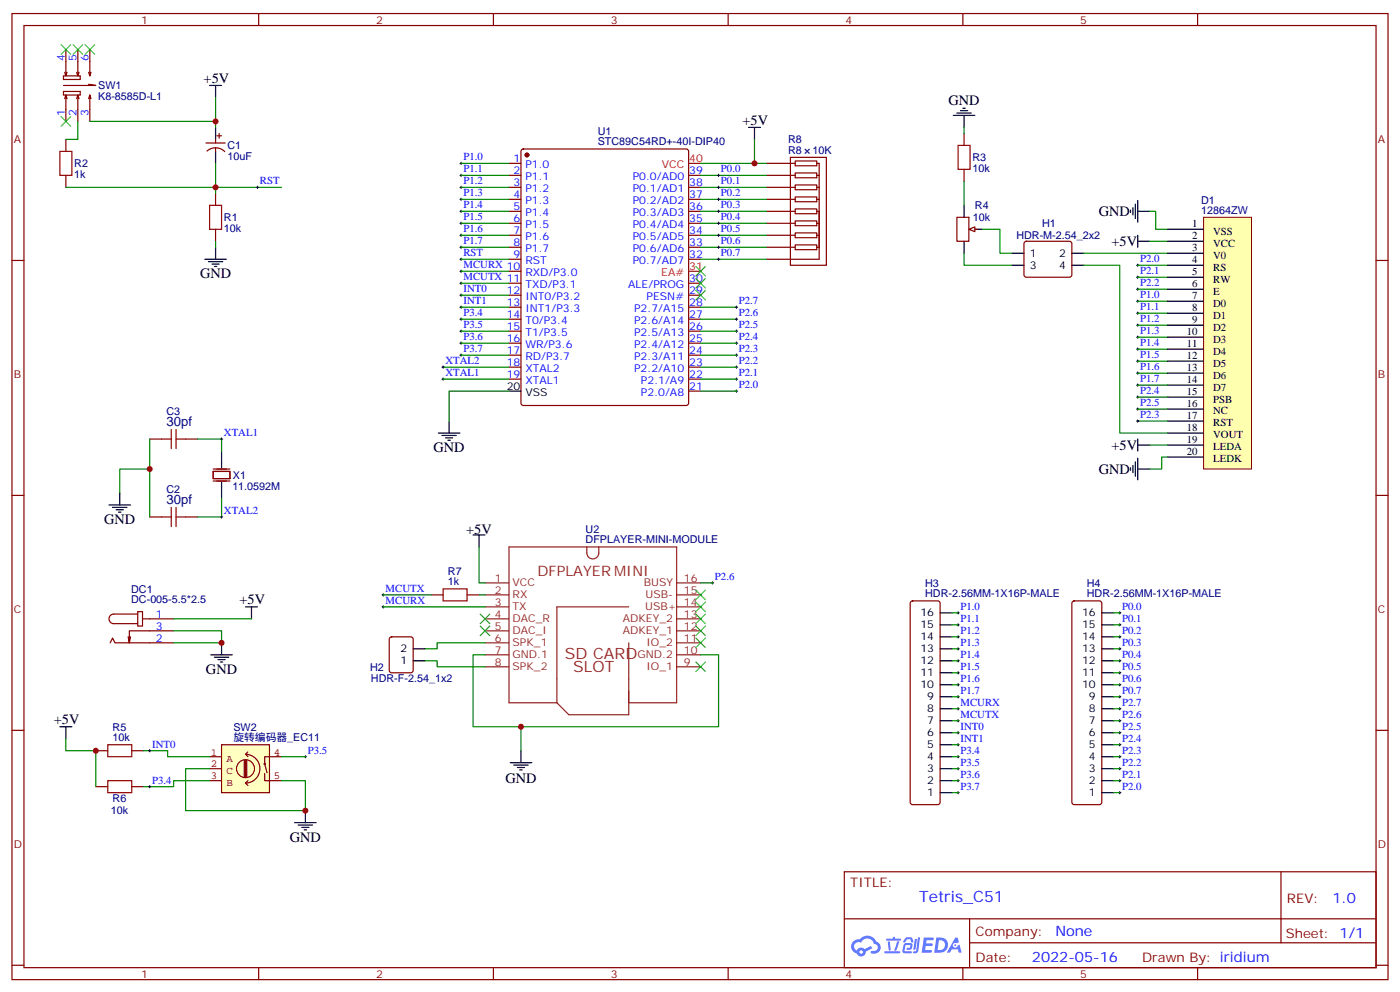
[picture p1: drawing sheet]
<svg xmlns="http://www.w3.org/2000/svg" width="412mm" height="292mm" viewBox="0 0 412 292" stroke-linecap="round" stroke-linejoin="round" font-family="sans-serif">
<g fill="none" stroke="#870000" stroke-width=".35">
<path d="M3.5 4h405.4v284.3h-405.4zM7.1 7.5h398.2v277.3h-398.2zM76.2 4v3.5M145.3 4v3.5M214.5 4v3.5M283.6 4v3.5M352.8 4v3.5M3.5 76.7h3.6M405.3 76.7h3.6M3.5 145.8h3.6M405.3 145.8h3.6M3.5 214.9h3.6"/>
<path d="M405.3 214.9h3.6M248.7 256.6h156.6v28.2h-156.6zM377.3 256.6v20.9M248.7 270.4h156.5M285.6 277.5h119.6M285.6 270.4v14.1M3.5 284.1h3.6M76.2 284.8v3.5M145.3 284.8v3.5M214.5 284.8v3.5M283.6 284.8v3.5M352.8 284.8v3.5"/>
<path d="M405.3 284.1h3.6"/>
</g>
<g fill="#5487ff">
<path d="M272.1 275.9h2.6l.3 .2-.1 .6h-2l-.1 .9h1.6l.4 .4-.4 .4h-1.7l-.2 1.2 1.8 .1 .3 .3-.2 .3-2.9 .1z"/>
<path d="M281.4 276h.7l.4 1.3-.7 .3a.74 .74 0 0 0-1.1 .3 .74 .74 0 0 0 .5 1.1 .74 .74 0 0 0 .9-.7l.5-.3 .7 2.3h-.9l-.2-.9h-1.9l-.5 .9h-.9z"/>
<path d="M269.5 276.4h.6l-.4 2.9a.31 .31 0 0 1-.3 .3 .31 .31 0 0 1-.3-.4z"/>
<path d="M270.4 275.9h.6l-.5 3.9a.89 .89 0 0 1-.7 .7 .89 .89 0 0 1-.9-.3l1-.4z"/>
<path d="M266.8 276.1l.6-.3 1.2 .2 .5 1.2-.6 .2-.4-1-1 .2a.95 .95 0 0 1-1 .8l-.1-.2z"/>
<path d="M266.4 277.7l1.8-.1a1.04 1.04 0 0 1 .6 1 1.04 1.04 0 0 1-.8 .9h-.7a.29 .29 0 0 1-.3-.3 .29 .29 0 0 1 .3-.2l.7-.1 .2-.8-1.4 .1-.4 1.7 1.9 .1a.29 .29 0 0 1 .3 .3 .29 .29 0 0 1-.3 .3l-2-.1-.4-.2 .2-2.1z"/>
<path d="M260.5 280h4.4a.3 .3 0 0 1 .3 .3 .3 .3 0 0 1-.3 .3h-4.3z"/>
<path d="M264.3 277h.6l-.5 1.7a1.02 1.02 0 0 1-.7 1.2l-.2-.3z"/>
<path d="M261.5 277.1h.6l.3 2.4-.3 .3-.3-.2z"/>
<path d="M261.1 276.3h1.9l.2-.6h.5l-.1 .6h1.5a.29 .29 0 0 1 .3 .3 .29 .29 0 0 1-.3 .2h-3.9z"/>
<path d="M275.8 275.9l-.6 4.5h1.4a2.27 2.27 0 0 0 2.7-2.3 2.27 2.27 0 0 0-2.7-2.2zM276.6 276.7a1.5 1.5 0 0 1 1.8 1.5 1.5 1.5 0 0 1-1.9 1.4h-.3z"/>
<path d="M251.4 277.1a2.09 2.09 0 0 0 1 3.5 1.37 1.37 0 0 0 1.5 .9 1.37 1.37 0 0 0 1.1-1.4l2-1-.5-.7-1.8 .9a1.4 1.4 0 0 0-2.3 .5 1.32 1.32 0 0 1-.6-1.9 1.32 1.32 0 0 1 1.9-.4 2.02 2.02 0 0 1 2-1.3 2.02 2.02 0 0 1 1.8 1.6 1.09 1.09 0 0 1 1.1 1.4 1.09 1.09 0 0 1-1.6 .7 .41 .41 0 0 0-.5 .3 .41 .41 0 0 0 .4 .5 1.89 1.89 0 0 0 2.4-1.2 1.89 1.89 0 0 0-1.2-2.4 2.98 2.98 0 0 0-5-.7l-1 .2zM253.2 280.2a.52 .52 0 0 1 1 0 .52 .52 0 0 1-1 0z"/>
<circle cx="281.4" cy="278.2" r=".28"/>
</g>
<circle cx="155.2" cy="45.6" r=".53" fill="#870000" stroke="#870000" stroke-width=".35"/>
<g fill="none" stroke="#870000" stroke-width=".35">
<path d="M19.4 14.6v7.7l.4-1M22.9 14.6v7.7l.4-1M26.5 14.6v7.7l.3-1M18.7 22.3h4.9v1.1h-4.9zM18.7 26.9h4.9v1.1h-4.9zM19 21.3l.4 1M19.4 28l-.4 1M19.8 29l-.4-1v7.7M22.6 21.3l.3 1M22.9 28l-.3 1M23.3 29l-.4-1v7.7M26.1 24.8l2.1 .4h-9.5"/>
<path d="M26.1 21.3l.4 1M26.5 28l-.4 1M26.8 29l-.3-1v7.7M63.9 40h1.4M64.6 39.3v1.4M19.4 41v3.6M19.4 51.6v3.5M60.7 42.1h5.6M61 44.5a3.8 3.8 0 0 1 5.2 .1M63.5 41v1.1M63.5 43.5v1.1M63.5 56.9v3.5"/>
<path d="M149.9 48.1h3.6M149.9 51.6h3.6M149.9 55.1h3.6M149.9 58.7h3.6M153.7 44.1l.5-.2h47.9l.7 .4v74.3l-.4 .7h-48.2l-.7-.4v-74.3zM202.8 51.6h3.6M202.8 55.1h3.6M202.8 58.7h3.6M225.8 48.1h8.4M225.8 51.6h8.4M225.8 55.1h8.4M225.8 58.7h8.4"/>
<path d="M232.8 46.3h10.6v31.8h-10.6zM234.2 47.4h6.4v1.4h-6.4zM234.2 50.9h6.4v1.4h-6.4zM234.2 54.4h6.4v1.4h-6.4zM234.2 58h6.4v1.4h-6.4zM240.6 48.1h.7v28.2h-15.5M240.6 51.6h.7M240.6 55.1h.7M240.6 58.7h.7M63.5 67.5v3.5M149.9 62.2h3.6M149.9 65.7h3.6"/>
<path d="M149.9 69.3h3.6M149.9 72.8h3.6M149.9 76.3h3.6M149.9 79.8h3.6M202.8 62.2h3.6M202.8 65.7h3.6M202.8 69.3h3.6M202.8 72.8h3.6M202.8 76.3h3.6M225.8 62.2h8.4M225.8 65.7h8.4M225.8 69.3h8.4"/>
<path d="M225.8 72.8h8.4M234.2 61.5h6.4v1.4h-6.4zM234.2 65h6.4v1.4h-6.4zM234.2 68.5h6.4v1.5h-6.4zM234.2 72.1h6.4v1.4h-6.4zM240.6 62.2h.7M240.6 65.7h.7M240.6 69.3h.7M240.6 72.8h.7M149.9 83.4h3.6M149.9 86.9h3.6M149.9 90.4h3.6"/>
<path d="M149.9 93.9h3.6M149.9 97.5h3.6M202.8 83.4h3.6M202.8 86.9h3.6M202.8 90.4h3.6M202.8 93.9h3.6M202.8 97.5h3.6M149.9 101h3.6M149.9 104.5h3.6M149.9 108.1h3.6M149.9 111.6h3.6M202.8 101h3.6"/>
<path d="M202.8 104.5h3.6M202.8 108.1h3.6M202.8 111.6h3.6M202.8 115.1h3.6M44.1 129.2h3.5M54.7 129.2h3.5M62.8 138.7h4.9v2.2h-4.9zM62.8 138h4.9M44.1 152.2h3.5M54.7 152.2h3.5M62.8 141.6h4.9"/>
</g>
<g fill="none" stroke="#000" stroke-width=".35">
<path d="M61.7 25.2h3.6M63.5 25.2v3.5M63.5 37.5v3.5M220.5 37.5h3.5M222.2 37.5v3.5M63.5 44.6v3.5M60.3 76.3h6.4M61.4 77h4.2M62.4 77.7h2.2M63.1 78.4h.8M63.5 72.8v3.5M149.9 115.1h3.6"/>
<path d="M65.3 132.8v4.9M129.1 127.5h6.4M130.2 128.2h4.2M131.2 128.9h2.1M131.9 129.6h.7M132.3 123.9v3.6M32.1 148.6h6.4M33.2 149.3h4.2M34.2 150h2.1M34.9 150.7h.7M35.3 145.1v3.5M65.3 141.9v5"/>
</g>
<path d="M202.8 48.1h3.6M202.8 79.8h3.6" fill="none" stroke="#f00" stroke-width=".35"/>
<g fill="none" stroke="#008700" stroke-width=".35">
<path d="M22.9 35.7v5.3h-3.5M26.5 35.7h37M63.5 28.7v8.8M19.4 55.1h63.5M63.5 48.1v8.8M206.4 58.7h19.4M206.4 55.1h19.4M206.4 51.6h19.4M206.4 48.1h19.4M222.2 41v7.1M63.5 71v1.8M135.8 76.3h14.1"/>
<path d="M135.8 79.8h14.1M206.4 76.3h19.4M206.4 72.8h19.4M206.4 69.3h19.4M206.4 65.7h19.4M206.4 62.2h19.4M135.8 83.4h14.1M130.5 111.6h19.4M130.5 108.1h19.4M149.9 115.1h-17.6v8.8M44.1 138h-8.8v7.1M44.1 129.2v23"/>
<path d="M58.2 129.2h7.1v3.6M65.3 146.9v5.3h-7.1"/>
</g>
<g fill="none" stroke="#000" stroke-width=".29">
<path d="M75.5 55.1h.7M75.8 54.8v.7M135.5 79.8h.7M135.5 76.3h.7M135.8 76v.7M135.8 79.5v.7M135.5 83.4h.7M135.8 83v.7M130.2 111.6h.7M130.2 108.1h.7M130.5 107.7v.7M130.5 111.2v.7"/>
<path d="M64.9 129.2h.7M65.3 128.9v.7M64.9 152.2h.7M65.3 151.8v.7"/>
</g>
<path d="M17.6 44.6h3.6v7h-3.6zM61.7 60.4h3.6v7.1h-3.6zM47.6 129.2h2.8M50.4 126.4v5.6M51.9 126.4v5.6M51.9 129.2h2.8M47.6 152.2h2.8M50.4 149.3v5.7M51.9 149.3v5.7M51.9 152.2h2.8" fill="none" stroke="#a10000" stroke-width=".35"/>
<path d="M65.3 219.2h14.1v14.1h-14.1z" fill="#ffffc2" stroke="#850000" stroke-width=".35"/>
<g fill="none" stroke="#850000" stroke-width=".35">
<path d="M61.7 222.7h3.6M61.7 226.2h3.6M61.7 229.8h3.6M72 223.8v4.9M72.3 222a4.2 4.2 0 0 1 4.3 4.2 4.2 4.2 0 0 1-4.3 4.3M72.3 230.5l.7 .7M72.3 223.8v4.9M72.3 222l.7 .7M72.7 223.8v4.9M73 229.8l-.7 .7M73 221.3l-.7 .7M75 226.2a2.65 2.65 0 0 0-3.8-2.4 2.65 2.65 0 0 0-.6 4.5 2.65 2.65 0 0 0 4.3-1.4l.1-.5"/>
<path d="M78 227.6v2.2h4.9M78.1 224.8l-.1-.2-.2 .2 .3 .1M82.9 222.7h-4.9v2.1l.7 2.7"/>
</g>
<g fill="none" stroke="#000" stroke-width=".35">
<path d="M280.8 34h6.4M281.9 33.3h4.2M282.9 32.6h2.1M283.6 31.9h.7M284 34v3.5M335.1 59v6.4M284 60.4v3.6M284 71v3.5M285.8 67.5h3.5M333 61.8v.7M333.7 61.1v2.2M334.4 60.1v4.2"/>
<path d="M335.1 71h3.6M335.1 69.3v3.5M335.1 62.2h3.6M333 137.7v.7M333.7 137v2.1M334.4 135.9v4.3M335.1 129.2v3.6M335.1 134.9v6.3M335.1 131h3.6M335.1 138h3.6"/>
</g>
<g fill="none" stroke="#008700" stroke-width=".35">
<path d="M284 37.5v1.8M135.8 48.1h14.1M135.8 51.6h14.1M135.8 55.1h14.1M135.8 58.7h14.1M135.8 62.2h14.1M135.8 65.7h14.1M135.8 69.3h14.1M135.8 72.8h14.1M335.1 78.1h8.9M338.7 62.2h1.7v5.3h3.6M338.7 71h5.3"/>
<path d="M206.4 90.4h10.6M206.4 93.9h10.6M206.4 97.5h10.6M335.1 81.6h8.9M335.1 85.1h8.9M335.1 88.7h8.9M335.1 92.2h8.9M335.1 95.7h8.9M335.1 99.2h8.9M206.4 115.1h10.6M206.4 101h10.6M206.4 104.5h10.6"/>
<path d="M206.4 108.1h10.6M206.4 111.6h10.6M335.1 102.8h8.9M335.1 106.3h8.9M335.1 109.8h8.9M335.1 113.3h8.9M335.1 116.9h8.9M335.1 120.4h8.9M335.1 123.9h8.9M338.7 131h5.3M344 134.5h-1.8v3.5h-3.5"/>
</g>
<g fill="none" stroke="#000" stroke-width=".29">
<path d="M135.5 48.1h.7M135.5 51.6h.7M135.5 55.1h.7M135.5 58.7h.7M135.8 47.7v.7M135.8 51.3v.7M135.8 54.8v.7M135.8 58.3v.7M135.5 62.2h.7M135.5 65.7h.7M135.5 69.3h.7M135.5 72.8h.7"/>
<path d="M135.8 61.8v.7M135.8 65.4v.7M135.8 68.9v.7M135.8 72.4v.7M334.8 78.1h.7M335.1 77.7v.7M216.6 97.5h.7M217 97.1v.7M334.8 81.6h.7M334.8 85.1h.7M334.8 88.7h.7M334.8 92.2h.7"/>
<path d="M334.8 95.7h.7M334.8 99.2h.7M335.1 81.2v.8M335.1 84.8v.7M335.1 88.3v.7M335.1 91.8v.7M335.1 95.4v.7M335.1 98.9v.7M216.6 115.1h.7M216.6 111.6h.7M216.6 108.1h.7M216.6 104.5h.7"/>
<path d="M216.6 101h.7M217 100.6v.8M217 104.2v.7M217 107.7v.7M217 111.2v.7M217 114.8v.7M334.8 102.8h.7M334.8 106.3h.7M334.8 109.8h.7M334.8 113.3h.7M334.8 116.9h.7M335.1 102.4v.7"/>
<path d="M335.1 105.9v.7M335.1 109.5v.7M335.1 113v.7M335.1 116.5v.7M334.8 120.4h.7M334.8 123.9h.7M335.1 120.1v.7M335.1 123.6v.7"/>
</g>
<path d="M282.2 42.8h3.6v7h-3.6z" fill="none" stroke="#a10000" stroke-width=".35"/>
<path d="M284 39.3v3.5M284 49.8v3.6M281.9 64h3.5v7h-3.5zM286.1 67.5h1.8" fill="none" stroke="#870000" stroke-width=".35"/>
<path d="M285.4 67.5l1.8-.7v1.4z" fill="#f0f0f0" stroke="#870000" stroke-width=".35"/>
<g fill="none" stroke="#008700" stroke-width=".35">
<path d="M284 53.4v7M284 74.5v3.6h14.1M289.3 67.5h5.3v7h3.5M319.3 78.1h10.5v49.4h14.2M319.3 74.5h24.7M135.8 86.9h14.1M135.8 90.4h14.1M135.8 93.9h14.1M135.8 97.5h14.1M135.8 101h14.1M135.8 104.5h14.1M112.9 175.1h14.1"/>
<path d="M112.9 178.6h30M141.1 161v10.6h1.8M141.1 175.1h1.8M206.4 171.6h3.5M51.2 185.7h14.1v3.5h-14.1M51.2 182.1h22.9M125.2 194.5h3.6v1.8h14.1M142.9 192.7h-3.6v21.2h72.4v-21.2h-5.3M142.9 189.2h-14.1v1.8h-3.6M280.5 198h1.7M280.5 194.5h1.7M280.5 191h1.7"/>
<path d="M280.5 187.4h1.7M280.5 183.9h1.7M280.5 180.4h1.7M328.1 198h1.7M328.1 194.5h1.7M328.1 191h1.7M328.1 187.4h1.7M328.1 183.9h1.7M328.1 180.4h1.7M19.4 217.4v3.5h8.8v10.6M153.5 213.9v7M280.5 219.2h1.7"/>
<path d="M280.5 215.7h1.7M280.5 212.1h1.7M280.5 208.6h1.7M280.5 205.1h1.7M280.5 201.5h1.7M328.1 219.2h1.7M328.1 215.7h1.7M328.1 212.1h1.7M328.1 208.6h1.7M328.1 205.1h1.7M328.1 201.5h1.7M42.3 220.9h7.1v1.8h12.3"/>
<path d="M61.7 226.2h-7v12.4h35.3v-8.8h-7.1M61.7 229.8h-10.5v1.7h-8.9M82.9 222.7h7.1M280.5 233.3h1.7M280.5 229.8h1.7M280.5 226.2h1.7M280.5 222.7h1.7M328.1 233.3h1.7M328.1 229.8h1.7M328.1 226.2h1.7M328.1 222.7h1.7"/>
</g>
<g fill="none" stroke="#870000" stroke-width=".35">
<path d="M301.9 71.2l.4-.2h12.7l.5 .2 .2 .5v9.5l-.7 .4-12.9-.1-.5-.6v-9.2zM127 175.1h3.5M137.6 175.1h3.5M268.3 177.1l.5-.3h7.4l.5 .3 .2 .5v58.5l-.2 .5-.5 .2h-7.4l-.5-.2-.2-.5v-58.5zM316 177.1l.4-.3h7.4l.5 .3 .3 .5v58.5l-.3 .5-.5 .2h-7.4l-.5-.2-.2-.5v-58.5zM32.5 189.2l.7-1.4 .7 1.4h17.3M38.5 187.4l-.4 1.8M40.6 180h1.4v4.3h-1.4zM40.6 180.7h-7.1a1.41 1.41 0 0 0-1.4 1.4 1.41 1.41 0 0 0 1.4 1.5h7.1M42 182.1h9.2M51.2 185.7h-13.1v3.5l-.4-1.8M114.9 187.6l.5-.2h5.6l.7 .5v9.4l-.5 .7h-5.8l-.7-.4v-9.5z"/>
<path d="M28.2 220.9h3.5M28.2 231.5h3.5M38.8 220.9h3.5M38.8 231.5h3.5"/>
</g>
<g fill="none" stroke="#000" stroke-width=".35">
<path d="M298.1 74.5h3.5M298.1 78.1h3.5M315.7 74.5h3.6M315.7 78.1h3.6M139.3 157.4h3.6M141.1 157.4v3.6M72.3 178.6h3.5M74.1 178.6v3.5M62.1 192.7h6.3M63.1 193.4h4.3M64.2 194.1h2.1M64.9 194.8h.7"/>
<path d="M65.3 189.2v3.5M121.7 194.5h3.5M121.7 191h3.5M276.9 194.5h3.6M276.9 191h3.6M276.9 198h3.6M276.9 187.4h3.6M276.9 183.9h3.6M276.9 180.4h3.6M324.6 194.5h3.5M324.6 191h3.5M324.6 198h3.5"/>
<path d="M324.6 187.4h3.5M324.6 183.9h3.5M324.6 180.4h3.5M17.6 213.9h3.6M19.4 213.9v3.5M276.9 219.2h3.6M276.9 215.7h3.6M276.9 212.1h3.6M276.9 208.6h3.6M276.9 205.1h3.6M276.9 201.5h3.6M324.6 219.2h3.5"/>
<path d="M324.6 215.7h3.5M324.6 212.1h3.5M324.6 208.6h3.5M324.6 205.1h3.5M324.6 201.5h3.5M90 238.6v3.5M150.3 224.5h6.3M151.3 225.2h4.3M152.4 225.9h2.1M153.1 226.6h.7M153.5 220.9v3.6M276.9 233.3h3.6"/>
<path d="M276.9 229.8h3.6M276.9 226.2h3.6M276.9 222.7h3.6M324.6 233.3h3.5M324.6 229.8h3.5M324.6 226.2h3.5M324.6 222.7h3.5M86.8 242.1h6.3M87.8 242.8h4.3M88.9 243.5h2.1M89.6 244.2h.7"/>
</g>
<path d="M130.5 173.3h7.1v3.5h-7.1zM31.7 219.2h7.1v3.5h-7.1zM31.7 229.8h7.1v3.5h-7.1z" fill="none" stroke="#a10000" stroke-width=".35"/>
<g fill="none" stroke="#8c2424" stroke-width=".35">
<path d="M142.9 171.6h7M142.9 175.1h7M142.9 178.6h7M172.9 161a3.2 3.2 0 0 0 .5 3 1.76 1.76 0 0 0 1.9 .4 1.76 1.76 0 0 0 1.1-1.7v-1.7M185.2 178.6h-21.2v28.2M199.3 171.6h7.1M199.3 175.1h7.1M199.3 178.6h7.1M142.9 182.1h7M142.9 185.7h7M142.9 189.2h7M142.9 192.7h7"/>
<path d="M142.9 196.3h7M185.2 189.2v21.2h-17.6l-3.6-3.6M199.3 182.1h7.1M199.3 185.7h7.1M199.3 189.2h7.1M199.3 192.7h7.1M199.3 196.3h7.1M164 206.8h-14.1v-45.8h49.4v45.8h-14.1"/>
</g>
<g fill="none" stroke="#000" stroke-width=".29">
<path d="M211.3 51.6h.7M211.3 55.1h.7M211.3 58.7h.7M211.7 51.3v.7M211.7 54.8v.7M211.7 58.3v.7M211.3 62.2h.7M211.3 65.7h.7M211.3 69.3h.7M211.3 72.8h.7M211.3 76.3h.7M211.7 61.8v.7"/>
<path d="M211.7 65.4v.7M211.7 68.9v.7M211.7 72.4v.7M211.7 76v.7M135.5 86.9h.7M135.5 90.4h.7M135.5 93.9h.7M135.5 97.5h.7M135.8 86.5v.7M135.8 90.1v.7M135.8 93.6v.7M135.8 97.1v.7"/>
<path d="M216.6 90.4h.7M216.6 93.9h.7M217 90.1v.7M217 93.6v.7M135.5 101h.7M135.5 104.5h.7M135.8 100.6v.8M135.8 104.2v.7M112.5 178.6h.7M112.5 175.1h.7M112.9 174.7v.7M112.9 178.3v.7"/>
<path d="M209.5 171.6h.8M209.9 171.2v.7M281.9 180.4h.7M281.9 183.9h.7M281.9 187.4h.7M281.9 191h.7M281.9 194.5h.7M281.9 198h.7M282.2 180v.7M282.2 183.6v.7M282.2 187.1v.7M282.2 190.6v.7"/>
<path d="M282.2 194.1v.7M282.2 197.7v.7M329.5 180.4h.7M329.5 183.9h.7M329.5 187.4h.7M329.5 191h.7M329.5 194.5h.7M329.5 198h.7M329.8 180v.7M329.8 183.6v.7M329.8 187.1v.7M329.8 190.6v.7"/>
<path d="M329.8 194.1v.7M329.8 197.7v.7M281.9 201.5h.7M281.9 205.1h.7M281.9 219.2h.7M281.9 215.7h.7M281.9 212.1h.7M281.9 208.6h.7M282.2 201.2v.7M282.2 204.7v.7M282.2 208.2v.8M282.2 211.8v.7"/>
<path d="M282.2 215.3v.7M282.2 218.8v.7M329.5 201.5h.7M329.5 205.1h.7M329.5 219.2h.7M329.5 215.7h.7M329.5 212.1h.7M329.5 208.6h.7M329.8 201.2v.7M329.8 204.7v.7M329.8 208.2v.8M329.8 211.8v.7"/>
<path d="M329.8 215.3v.7M329.8 218.8v.7M43.7 220.9h.7M43.7 231.5h.7M44.1 220.6v.7M44.1 231.2v.7M89.6 222.7h.7M90 222.4v.7M281.9 233.3h.7M281.9 229.8h.7M281.9 226.2h.7M281.9 222.7h.7"/>
<path d="M282.2 222.4v.7M282.2 225.9v.7M282.2 229.4v.7M282.2 232.9v.7M329.5 233.3h.7M329.5 229.8h.7M329.5 226.2h.7M329.5 222.7h.7M329.8 222.4v.7M329.8 225.9v.7M329.8 229.4v.7M329.8 232.9v.7"/>
</g>
<g fill="none" stroke="#3c3" stroke-width=".35">
<path d="M18 13.2l2.8 2.8M20.8 13.2l-2.8 2.8M21.5 13.2l2.8 2.8M24.3 13.2l-2.8 2.8M25 13.2l2.9 2.8M27.9 13.2l-2.9 2.8M18 34.3l2.8 2.8M20.8 34.3l-2.8 2.8M205 78.4l2.8 2.8M207.8 78.4l-2.8 2.8M205 82l2.8 2.8M205 85.5l2.8 2.8"/>
<path d="M207.8 82l-2.8 2.8M207.8 85.5l-2.8 2.8M205 173.7l2.8 2.8M205 177.2l2.8 2.8M207.8 173.7l-2.8 2.8M207.8 177.2l-2.8 2.8M141.5 184.3l2.8 2.8M141.5 180.7l2.8 2.9M144.3 184.3l-2.8 2.8M144.3 180.7l-2.8 2.9M205 184.3l2.8 2.8M205 180.7l2.8 2.9"/>
<path d="M205 187.8l2.8 2.8M205 194.8l2.8 2.9M207.8 184.3l-2.8 2.8M207.8 180.7l-2.8 2.9M207.8 187.8l-2.8 2.8M207.8 194.8l-2.8 2.9"/>
</g>
<g fill="#c00">
<circle cx="222.3" cy="48.1" r=".88"/>
<circle cx="63.5" cy="35.7" r=".88"/>
<circle cx="63.5" cy="55.1" r=".88"/>
<circle cx="44.1" cy="138" r=".88"/>
<circle cx="90" cy="238.6" r=".88"/>
<circle cx="28.2" cy="220.9" r=".88"/>
<circle cx="153.5" cy="213.9" r=".88"/>
<circle cx="65.3" cy="189.2" r=".88"/>
</g>
<path d="M354.5 64h14.2v74h-14.2z" fill="#ffffb0" stroke="#800000" stroke-width=".29"/>
<g fill="none" stroke="#000" stroke-width=".35">
<path d="M344 67.5h10.5M344 71h10.5M344 74.5h10.5M344 78.1h10.5M344 81.6h10.5M344 85.1h10.5M344 88.7h10.5M344 92.2h10.5M344 95.7h10.5M344 99.2h10.5M344 102.8h10.5M344 106.3h10.5"/>
<path d="M344 109.8h10.5M344 113.3h10.5M344 116.9h10.5M344 120.4h10.5M344 123.9h10.5M344 127.5h10.5M344 131h10.5M344 134.5h10.5"/>
</g>
<g font-size="4.6" fill="#8d2323">
<text x="166.4" y="194.1">SD CARD</text>
<text x="168.9" y="197.7">SLOT</text>
</g>
<text font-size="4.6" fill="#00f" x="270.8" y="265.6">Tetris_C51</text>
<g font-size="4.2">
<text x="60" y="24.4">+5V</text>
<text x="279.4" y="30.8">GND</text>
<text x="218.7" y="36.8">+5V</text>
<text x="323.7" y="63.6">GND</text>
<text x="327.4" y="72.4">+5V</text>
<text x="58.9" y="82">GND</text>
<text x="127.7" y="133.1">GND</text>
<text x="327.4" y="132.4">+5V</text>
<text x="323.7" y="139.5">GND</text>
<text x="30.7" y="154.3">GND</text>
<text x="137.3" y="157.1">+5V</text>
<text x="70.6" y="177.9">+5V</text>
<text x="60.7" y="198.4">GND</text>
<text x="15.9" y="213.2">+5V</text>
<text x="148.9" y="230.6">GND</text>
<text x="85.4" y="247.8">GND</text>
</g>
<text font-size="4.2" fill="#8d2323" x="158.3" y="169.4">DFPLAYER MINI</text>
<g font-size="4.2" fill="#00f">
<text x="392.5" y="265.8">1.0</text>
<text x="310.9" y="275.4">None</text>
<text x="304" y="283.2">2022-05-16</text>
</g>
<g font-size="3.9" fill="#000080">
<text x="49.1" y="125.3">30pf</text>
<text x="49.1" y="148.3">30pf</text>
</g>
<g font-size="3.9" fill="#800">
<text x="250.5" y="261.2">TITLE:</text>
<text x="379.1" y="265.8">REV:</text>
<text x="287.4" y="275.4">Company:</text>
<text x="378.7" y="276">Sheet: 1/1</text>
<text x="287.4" y="283">Date:</text>
<text x="336.4" y="283.1">Drawn By: iridium</text>
</g>
<g font-size="3.2" fill="#800">
<text x="41.6" y="7">1</text>
<text x="110.8" y="7">2</text>
<text x="179.9" y="7">3</text>
<text x="249.1" y="7">4</text>
<text x="318.2" y="7">5</text>
<text x="4.1" y="42.1">A</text>
<text x="405.9" y="42.1">A</text>
<text x="4.1" y="111.2">B</text>
<text x="405.9" y="111.2">B</text>
<text x="4.1" y="180.4">C</text>
<text x="405.9" y="180.4">C</text>
<text x="4.1" y="249.5">D</text>
<text x="405.9" y="249.5">D</text>
<text x="41.6" y="287.8">1</text>
<text x="110.8" y="287.8">2</text>
<text x="179.9" y="287.8">3</text>
<text x="249.1" y="287.8">4</text>
<text x="318.2" y="287.8">5</text>
</g>
<g font-size="3.2" fill="#00f">
<text x="19" y="18.1" transform="rotate(-90 19 18.1)">4</text>
<text x="22.6" y="18.1" transform="rotate(-90 22.6 18.1)">5</text>
<text x="26.1" y="18.1" transform="rotate(-90 26.1 18.1)">6</text>
<text x="19" y="34.2" transform="rotate(-90 19 34.2)">1</text>
<text x="22.6" y="34.2" transform="rotate(-90 22.6 34.2)">2</text>
<text x="26.1" y="34.2" transform="rotate(-90 26.1 34.2)">3</text>
<text x="136.5" y="47.2">P1.0</text>
<text x="151.3" y="47.7">1</text>
<text x="136.5" y="50.7">P1.1</text>
<text x="151.3" y="51.3">2</text>
<text x="154.8" y="49.5">P1.0</text>
<text x="154.8" y="53">P1.1</text>
<text x="186.4" y="53">P0.0/AD0</text>
<text x="203" y="51.3">39</text>
<text x="212.4" y="50.7">P0.0</text>
<text x="76.6" y="54.3">RST</text>
<text x="136.5" y="54.3">P1.2</text>
<text x="136.5" y="57.8">P1.3</text>
<text x="151.3" y="54.8">3</text>
<text x="151.3" y="58.3">4</text>
<text x="154.8" y="56.6">P1.2</text>
<text x="186.4" y="56.6">P0.1/AD1</text>
<text x="203" y="58.3">37</text>
<text x="203" y="54.8">38</text>
<text x="212.4" y="54.3">P0.1</text>
<text x="212.4" y="57.8">P0.2</text>
<text x="136.5" y="61.3">P1.4</text>
<text x="136.5" y="64.8">P1.5</text>
<text x="151.3" y="61.8">5</text>
<text x="151.3" y="65.4">6</text>
<text x="154.8" y="60.1">P1.3</text>
<text x="154.8" y="63.6">P1.4</text>
<text x="186.4" y="63.6">P0.3/AD3</text>
<text x="186.4" y="60.1">P0.2/AD2</text>
<text x="203" y="65.4">35</text>
<text x="203" y="61.8">36</text>
<text x="212.4" y="61.3">P0.3</text>
<text x="212.4" y="64.8">P0.4</text>
<text x="136.5" y="68.4">P1.6</text>
<text x="136.5" y="71.9">P1.7</text>
<text x="151.3" y="68.9">7</text>
<text x="154.8" y="67.1">P1.5</text>
<text x="154.8" y="70.7">P1.6</text>
<text x="186.4" y="70.7">P0.5/AD5</text>
<text x="186.4" y="67.1">P0.4/AD4</text>
<text x="203" y="68.9">34</text>
<text x="212.4" y="68.4">P0.5</text>
<text x="212.4" y="71.9">P0.6</text>
<text x="136.5" y="75.4">RST</text>
<text x="151.3" y="72.4">8</text>
<text x="151.3" y="76">9</text>
<text x="154.8" y="74.2">P1.7</text>
<text x="154.8" y="77.7">RST</text>
<text x="186.4" y="77.7">P0.7/AD7</text>
<text x="186.4" y="74.2">P0.6/AD6</text>
<text x="203" y="76">32</text>
<text x="203" y="72.4">33</text>
<text x="212.4" y="75.4">P0.7</text>
<text x="335.8" y="77.2">P2.0</text>
<text x="136.5" y="79">MCURX 10</text>
<text x="136.5" y="82.5">MCUTX 11</text>
<text x="154.8" y="81.2">RXD/P3.0</text>
<text x="203" y="83">30</text>
<text x="335.8" y="80.7">P2.1</text>
<text x="136.5" y="86">INT0</text>
<text x="136.5" y="89.5">INT1</text>
<text x="149.2" y="86.5">12</text>
<text x="154.8" y="84.8">TXD/P3.1</text>
<text x="154.8" y="88.3">INT0/P3.2</text>
<text x="185.1" y="84.8">ALE/PROG</text>
<text x="190.5" y="88.3">PESN#</text>
<text x="203" y="86.5">29</text>
<text x="217.7" y="89.5">P2.7</text>
<text x="335.8" y="84.2">P2.2</text>
<text x="335.8" y="87.8">P1.0</text>
<text x="136.5" y="93.1">P3.4</text>
<text x="149.2" y="90.1">13</text>
<text x="149.2" y="93.6">14</text>
<text x="154.8" y="91.8">INT1/P3.3</text>
<text x="154.8" y="95.4">T0/P3.4</text>
<text x="186.8" y="95.4">P2.6/A14</text>
<text x="186.8" y="91.8">P2.7/A15</text>
<text x="203" y="93.6">27</text>
<text x="203" y="90.1">28</text>
<text x="217.7" y="93.1">P2.6</text>
<text x="335.8" y="91.3">P1.1</text>
<text x="335.8" y="94.8">P1.2</text>
<text x="136.5" y="96.6">P3.5</text>
<text x="136.5" y="100.1">P3.6</text>
<text x="149.2" y="97.1">15</text>
<text x="149.2" y="100.6">16</text>
<text x="154.8" y="98.9">T1/P3.5</text>
<text x="186.8" y="98.9">P2.5/A13</text>
<text x="203" y="100.6">25</text>
<text x="203" y="97.1">26</text>
<text x="217.7" y="100.1">P2.4</text>
<text x="217.7" y="96.6">P2.5</text>
<text x="335.8" y="98.4">P1.3</text>
<text x="335.8" y="101.9">P1.4</text>
<text x="131.2" y="107.2">XTAL2</text>
<text x="136.5" y="103.6">P3.7</text>
<text x="149.2" y="104.2">17</text>
<text x="149.2" y="107.7">18</text>
<text x="154.8" y="102.4">WR/P3.6</text>
<text x="154.8" y="105.9">RD/P3.7</text>
<text x="186.8" y="105.9">P2.3/A11</text>
<text x="186.8" y="102.4">P2.4/A12</text>
<text x="203" y="107.7">23</text>
<text x="203" y="104.2">24</text>
<text x="217.7" y="107.2">P2.2</text>
<text x="217.7" y="103.6">P2.3</text>
<text x="335.8" y="105.4">P1.5</text>
<text x="131.2" y="110.7">XTAL1</text>
<text x="149.2" y="111.2">19</text>
<text x="154.8" y="109.5">XTAL2</text>
<text x="154.8" y="113">XTAL1</text>
<text x="186.8" y="109.5">P2.2/A10</text>
<text x="188.8" y="113">P2.1/A9</text>
<text x="203" y="111.2">22</text>
<text x="217.7" y="110.7">P2.1</text>
<text x="335.8" y="108.9">P1.6</text>
<text x="335.8" y="112.5">P1.7</text>
<text x="188.8" y="116.5">P2.0/A8</text>
<text x="203" y="114.8">21</text>
<text x="217.7" y="114.2">P2.0</text>
<text x="335.8" y="116">P2.4</text>
<text x="335.8" y="119.5">P2.5</text>
<text x="335.8" y="123">P2.3</text>
<text x="66" y="128.3">XTAL1</text>
<text x="66" y="151.3">XTAL2</text>
<text x="210.6" y="170.7">P2.6</text>
<text x="113.6" y="177.7">MCURX</text>
<text x="113.6" y="174.2">MCUTX</text>
<text x="282.9" y="179.5">P1.0</text>
<text x="330.6" y="179.5">P0.0</text>
<text x="45.9" y="185.3">3</text>
<text x="45.9" y="181.8">1</text>
<text x="282.9" y="183">P1.1</text>
<text x="330.6" y="183">P0.1</text>
<text x="45.9" y="188.8">2</text>
<text x="282.9" y="190.1">P1.3</text>
<text x="282.9" y="186.5">P1.2</text>
<text x="330.6" y="186.5">P0.2</text>
<text x="330.6" y="190.1">P0.3</text>
<text x="282.9" y="197.1">P1.5</text>
<text x="282.9" y="193.6">P1.4</text>
<text x="330.6" y="193.6">P0.4</text>
<text x="330.6" y="197.1">P0.5</text>
<text x="282.9" y="200.7">P1.6</text>
<text x="330.6" y="200.7">P0.6</text>
<text x="282.9" y="204.2">P1.7</text>
<text x="282.9" y="207.7">MCURX</text>
<text x="330.6" y="204.2">P0.7</text>
<text x="330.6" y="207.7">P2.7</text>
<text x="282.9" y="214.8">INT0</text>
<text x="282.9" y="211.2">MCUTX</text>
<text x="330.6" y="214.8">P2.5</text>
<text x="330.6" y="211.2">P2.6</text>
<text x="44.8" y="220.1">INT0</text>
<text x="90.7" y="221.8">P3.5</text>
<text x="282.9" y="221.8">P3.4</text>
<text x="282.9" y="218.3">INT1</text>
<text x="330.6" y="221.8">P2.3</text>
<text x="330.6" y="218.3">P2.4</text>
<text x="282.9" y="225.4">P3.5</text>
<text x="330.6" y="225.4">P2.2</text>
<text x="44.8" y="230.6">P3.4</text>
<text x="282.9" y="232.4">P3.7</text>
<text x="282.9" y="228.9">P3.6</text>
<text x="330.6" y="232.4">P2.0</text>
<text x="330.6" y="228.9">P2.1</text>
</g>
<g font-size="3.2" fill="#000080">
<text x="28.9" y="29.5">K8-8585D-L1</text>
<text x="28.9" y="26.3">SW1</text>
<text x="176.1" y="39.6">U1</text>
<text x="67" y="47.1">10uF</text>
<text x="67" y="44">C1</text>
<text x="176.1" y="42.8">STC89C54RD+-40I-DIP40</text>
<text x="232.1" y="45.3">R8</text>
<text x="232.1" y="42">R8</text>
<text x="239.4" y="45.3">10K</text>
<text x="286.5" y="47.5">R3</text>
<text x="21.9" y="52.4">1k</text>
<text x="21.9" y="49.3">R2</text>
<text x="286.5" y="50.6">10k</text>
<text x="353.8" y="60">D1</text>
<text x="66" y="65.1">R1</text>
<text x="286.6" y="65.1">10k</text>
<text x="287.2" y="61.6">R4</text>
<text x="353.8" y="62.9">12864ZW</text>
<text x="66" y="68.3">10k</text>
<text x="299.4" y="70.4">HDR-M-2.54_2x2</text>
<text x="306.9" y="66.8">H1</text>
<text x="49.1" y="122.2">C3</text>
<text x="68.6" y="141">X1</text>
<text x="49.1" y="145.1">C2</text>
<text x="68.4" y="144.1">11.0592M</text>
<text x="172.5" y="159.9">DFPLAYER-MINI-MODULE</text>
<text x="172.5" y="157">U2</text>
<text x="131.9" y="172.3">1k</text>
<text x="131.9" y="169.1">R7</text>
<text x="272.5" y="172.7">H3</text>
<text x="320.2" y="172.7">H4</text>
<text x="38.6" y="177.5">DC-005-5.5*2.5</text>
<text x="38.6" y="174.4">DC1</text>
<text x="272.5" y="175.8">HDR-2.56MM-1X16P-MALE</text>
<text x="320.2" y="175.8">HDR-2.56MM-1X16P-MALE</text>
<text x="109" y="197.4">H2</text>
<text x="109.3" y="200.8">HDR-F-2.54_1x2</text>
<text x="33.2" y="215">R5</text>
<text x="68.8" y="215">SW2</text>
<text x="33.2" y="218.1">10k</text>
<text x="68.8" y="218.1">旋转编码器_EC11</text>
<text x="32.6" y="239.7">10k</text>
<text x="33.2" y="236.2">R6</text>
</g>
<g font-size="3.2" fill="#f00">
<text x="203" y="47.7">40</text>
<text x="194.9" y="49.5">VCC</text>
<text x="194.8" y="81.2">EA#</text>
<text x="203" y="79.5">31</text>
</g>
<g font-size="3.2">
<text x="351.2" y="66.8">1</text>
<text x="351.2" y="70.3">2</text>
<text x="357.4" y="69.1">VSS</text>
<text x="303.4" y="75.6">1</text>
<text x="312" y="75.6">2</text>
<text x="351.2" y="73.8">3</text>
<text x="351.2" y="77.4">4</text>
<text x="357.4" y="72.6">VCC</text>
<text x="357.4" y="76.1">V0</text>
<text x="303.4" y="79.1">3</text>
<text x="312" y="79.1">4</text>
<text x="351.2" y="80.9">5</text>
<text x="357.4" y="79.7">RS</text>
<text x="357.4" y="83.2">RW</text>
<text x="351.2" y="84.4">6</text>
<text x="351.2" y="87.9">7</text>
<text x="357.4" y="86.7">E</text>
<text x="351.2" y="91.5">8</text>
<text x="351.2" y="95">9</text>
<text x="357.4" y="90.2">D0</text>
<text x="357.4" y="93.8">D1</text>
<text x="349.6" y="98.5">10</text>
<text x="357.4" y="97.3">D2</text>
<text x="357.4" y="100.8">D3</text>
<text x="349.6" y="102.1">11</text>
<text x="349.6" y="105.6">12</text>
<text x="357.4" y="104.4">D4</text>
<text x="357.4" y="107.9">D5</text>
<text x="349.6" y="109.1">13</text>
<text x="349.6" y="112.6">14</text>
<text x="357.4" y="111.4">D6</text>
<text x="149.2" y="114.8">20</text>
<text x="154.8" y="116.5">VSS</text>
<text x="349.6" y="116.2">15</text>
<text x="349.6" y="119.7">16</text>
<text x="357.4" y="114.9">D7</text>
<text x="357.4" y="118.5">PSB</text>
<text x="349.6" y="123.2">17</text>
<text x="357.4" y="122">NC</text>
<text x="357.4" y="125.5">RST</text>
<text x="349.6" y="126.8">18</text>
<text x="349.6" y="130.3">19</text>
<text x="357.4" y="129">VOUT</text>
<text x="349.6" y="133.8">20</text>
<text x="357.4" y="132.6">LEDA</text>
<text x="357.4" y="136.1">LEDK</text>
<text x="271.1" y="185">15</text>
<text x="271.1" y="181.4">16</text>
<text x="318.8" y="185">15</text>
<text x="318.8" y="181.4">16</text>
<text x="271.1" y="188.5">14</text>
<text x="318.8" y="188.5">14</text>
<text x="117.9" y="195.5">1</text>
<text x="117.9" y="192">2</text>
<text x="271.1" y="195.5">12</text>
<text x="271.1" y="192">13</text>
<text x="318.8" y="195.5">12</text>
<text x="318.8" y="192">13</text>
<text x="271.1" y="202.6">10</text>
<text x="271.1" y="199.1">11</text>
<text x="318.8" y="202.6">10</text>
<text x="318.8" y="199.1">11</text>
<text x="273.1" y="209.7">8</text>
<text x="273.1" y="206.1">9</text>
<text x="320.8" y="209.7">8</text>
<text x="320.8" y="206.1">9</text>
<text x="273.1" y="213.2">7</text>
<text x="320.8" y="213.2">7</text>
<text x="273.1" y="220.2">5</text>
<text x="273.1" y="216.7">6</text>
<text x="320.8" y="220.2">5</text>
<text x="320.8" y="216.7">6</text>
<text x="273.1" y="227.3">3</text>
<text x="273.1" y="223.8">4</text>
<text x="320.8" y="227.3">3</text>
<text x="320.8" y="223.8">4</text>
<text x="273.1" y="230.8">2</text>
<text x="320.8" y="230.8">2</text>
<text x="273.1" y="234.4">1</text>
<text x="320.8" y="234.4">1</text>
</g>
<g font-size="3.2" fill="#8d2323">
<text x="145.8" y="171.2">1</text>
<text x="151" y="172.6">VCC</text>
<text x="189.6" y="172.6">BUSY</text>
<text x="201.4" y="171.2">16</text>
<text x="145.8" y="174.7">2</text>
<text x="145.8" y="178.3">3</text>
<text x="151" y="176.1">RX</text>
<text x="151" y="179.7">TX</text>
<text x="190.1" y="179.7">USB+</text>
<text x="190.2" y="176.1">USB-</text>
<text x="201.4" y="178.3">14</text>
<text x="201.4" y="174.7">15</text>
<text x="145.8" y="181.8">4</text>
<text x="145.8" y="185.3">5</text>
<text x="151" y="183.2">DAC_R</text>
<text x="183.5" y="183.2">ADKEY_2</text>
<text x="201.4" y="185.3">12</text>
<text x="201.4" y="181.8">13</text>
<text x="145.8" y="188.8">6</text>
<text x="151" y="186.7">DAC_I</text>
<text x="151" y="190.3">SPK_1</text>
<text x="183.5" y="186.7">ADKEY_1</text>
<text x="190.4" y="190.3">IO_2</text>
<text x="201.4" y="188.8">11</text>
<text x="145.8" y="192.4">7</text>
<text x="145.8" y="195.9">8</text>
<text x="151" y="193.8">GND.1</text>
<text x="151" y="197.3">SPK_2</text>
<text x="187.8" y="193.8">GND.2</text>
<text x="190.4" y="197.3">IO_1</text>
<text x="201.4" y="195.9">9</text>
<text x="201.4" y="192.4">10</text>
</g>
<g font-size="3.2" fill="#840000">
<text x="62.1" y="222.4">1</text>
<text x="62.1" y="225.9">2</text>
<text x="66.7" y="224.2">A</text>
<text x="66.7" y="227.7">C</text>
<text x="80.6" y="222.4">4</text>
<text x="62.1" y="229.4">3</text>
<text x="66.7" y="231.3">B</text>
<text x="80.6" y="229.4">5</text>
</g>
</svg>
